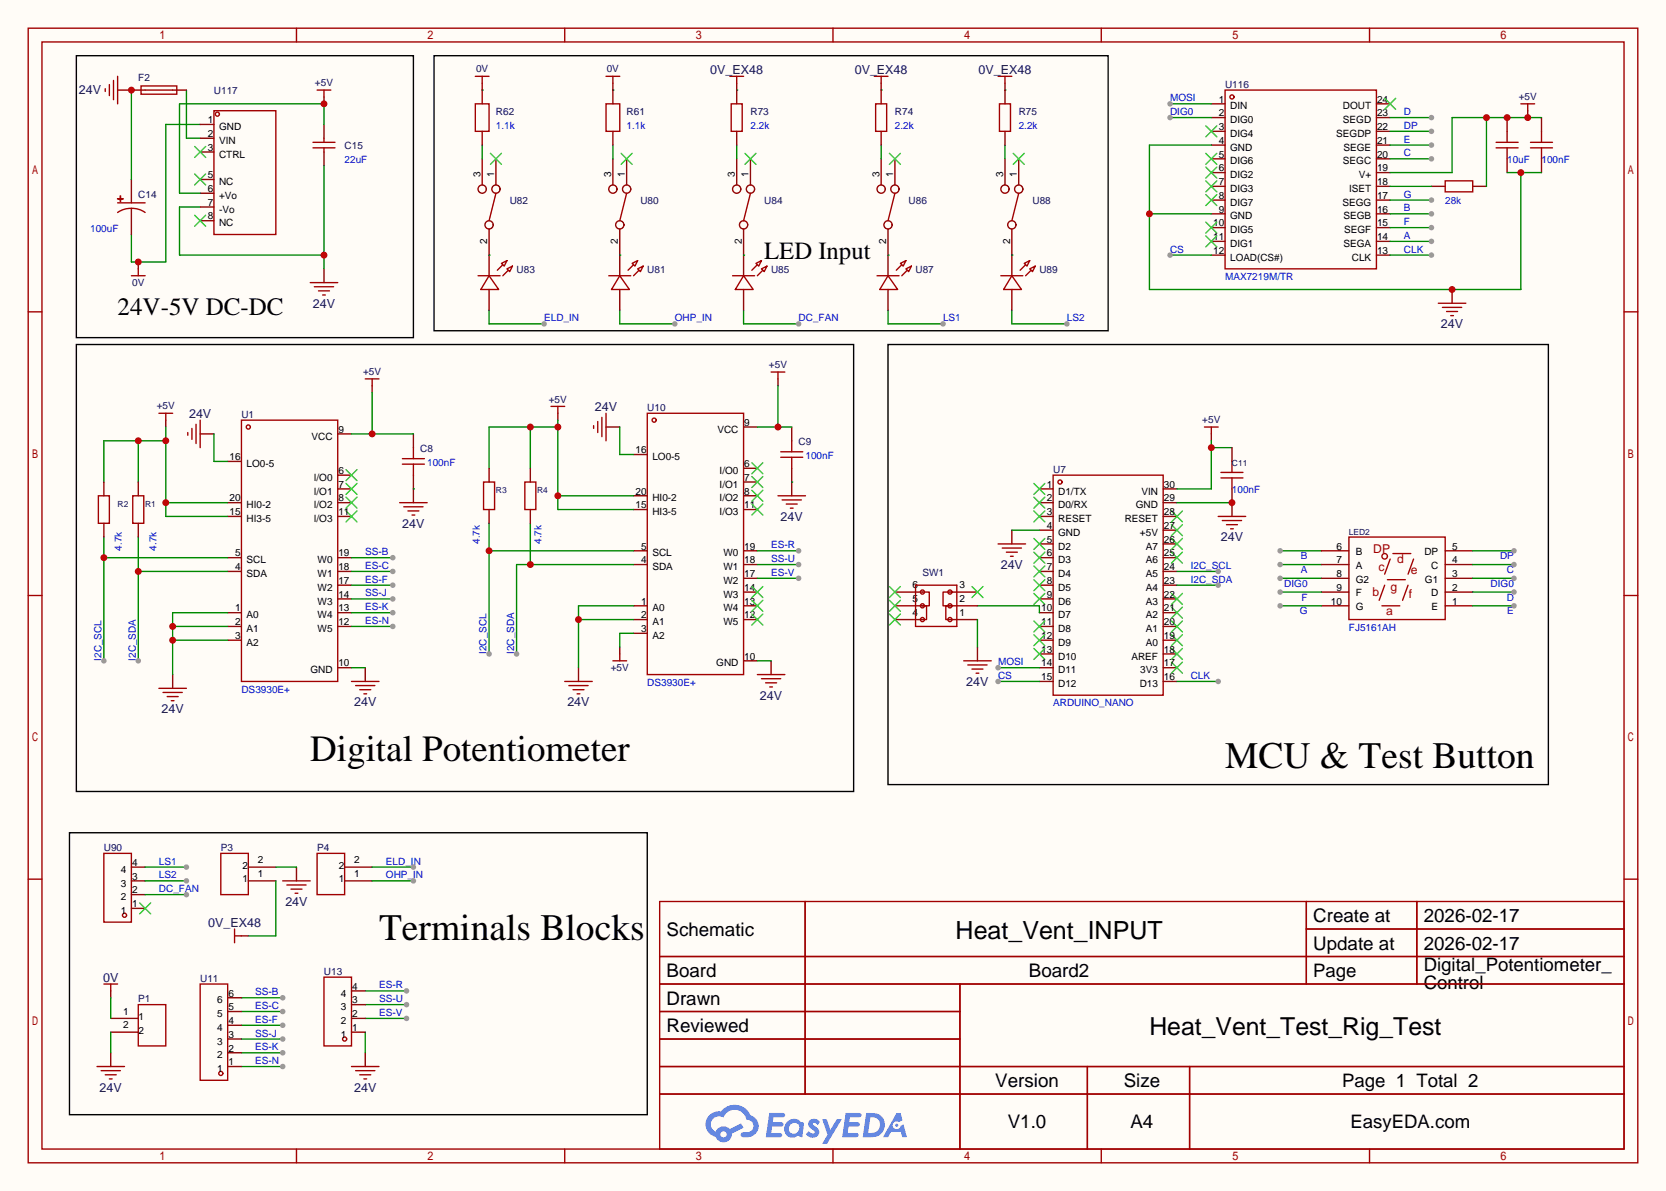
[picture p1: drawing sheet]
<svg xmlns="http://www.w3.org/2000/svg" width="308mm" height="220mm" viewBox="0 0 308 220" stroke-linecap="round" stroke-linejoin="round" font-family="sans-serif">
<path d="M0 0h307.6v220h-307.6z" fill="#fffcf7"/>
<g fill="none" stroke="#a10000" stroke-width=".25">
<path d="M5.2 5.2h297.2v209.6h-297.2zM7.7 7.7h292.1v204.5h-292.1zM54.7 5.2v2.5M104.3 5.2v2.5M153.8 5.2v2.5M203.3 5.2v2.5M252.9 5.2v2.5M5.2 57.6h2.5M299.8 57.6h2.6M5.2 110h2.5M299.8 110h2.6M5.2 162.4h2.5"/>
<path d="M121.8 166.5h178v45.7h-178zM121.8 176.7h178M148.7 166.5v35.6M241.2 166.5v15.2M241.2 171.6h58.6M261.6 166.5v15.2M299.8 162.4h2.6M121.8 181.7h178M121.8 186.8h55.4M121.8 197h178M121.8 191.9h55.4M177.2 181.7v30.5"/>
<path d="M200.8 197v15.2M219.6 197v15.2M54.7 212.2v2.6M104.3 212.2v2.6M121.8 202.1h178M153.8 212.2v2.6M203.3 212.2v2.6M252.9 212.2v2.6"/>
</g>
<g fill="#5487ff">
<path d="M149.5 206.9a1.3 1.3 0 0 1 1.9 .3l-.4 .6a.54 .54 0 0 0-1-.2l.2 .2a1.58 1.58 0 0 1 1 1.5 1.43 1.43 0 0 1-2.4 .2l.5-.6a.64 .64 0 0 0 .5 .5 .64 .64 0 0 0 .6-.3l-.1-.3a1.6 1.6 0 0 1-1.1-1.5z"/>
<path d="M151.8 206.7h.8l.7 2 1.2-2h.9l-2.7 4.5h-.9l1-1.6z"/>
<path d="M142 205.5h1.7a1.31 1.31 0 0 1 1.2 .2 .4 .4 0 0 1-.3 .6h-1.8l-.1 1h1.6a.4 .4 0 0 1 .3 .4 .4 .4 0 0 1-.4 .4h-1.6l-.2 1.2 .8-.1a1.23 1.23 0 0 1 1.2 .2 .39 .39 0 0 1-.4 .6h-2.6z"/>
<path d="M156.1 205.5h1.7a1.32 1.32 0 0 1 1.2 .2 .39 .39 0 0 1-.3 .6h-1.8l-.1 1h1.6a.4 .4 0 0 1 .4 .4 .4 .4 0 0 1-.5 .4h-1.6l-.2 1.1h.8a1.23 1.23 0 0 1 1.2 .2 .39 .39 0 0 1-.4 .6h-2.6z"/>
<path d="M165.5 205.6h.8l.3 1.3-.6 .3a.75 .75 0 0 0-1.1 .3 .75 .75 0 0 0 .5 1.1 .75 .75 0 0 0 .9-.7l.5-.3 .6 2.4h-.8l-.3-.9h-1.8l-.5 .9h-1z"/>
<path d="M159.9 205.6l-.6 4.4h1.4a2.27 2.27 0 0 0 2.7-2.3 2.27 2.27 0 0 0-2.7-2.1zM160.7 206.3a1.5 1.5 0 0 1 1.8 1.6 1.5 1.5 0 0 1-1.9 1.3h-.3z"/>
<path d="M145.4 207.2a1.62 1.62 0 0 0-.4 2.1 1.62 1.62 0 0 0 2 .6l.3-.2 .4 .2 .4 .1 .3-2.4-.1-.3-.5-.1a1.58 1.58 0 0 0-2.4 0zM146 207.7a.99 .99 0 0 1 1.6 .3 .99 .99 0 0 1-.9 1.4 .94 .94 0 0 1-1-.6 .94 .94 0 0 1 .3-1.1z"/>
<path d="M131 206a2.37 2.37 0 0 0 1.1 4 1.54 1.54 0 0 0 1.8 1 1.54 1.54 0 0 0 1.2-1.6l2.2-1.1-.5-.8-2.1 1a1.57 1.57 0 0 0-2.6 .5 1.5 1.5 0 0 1-.7-2.1 1.5 1.5 0 0 1 2.2-.5 2.23 2.23 0 0 1 2.3-1.4 2.23 2.23 0 0 1 2 1.8 1.16 1.16 0 0 1 1.2 1.1 1.16 1.16 0 0 1-1.1 1.2h-.7a.47 .47 0 0 0-.5 .4 .47 .47 0 0 0 .4 .5 2.23 2.23 0 0 0 2.2-.6 2.23 2.23 0 0 0 .5-2.3 2.16 2.16 0 0 0-1.3-1.1 3.2 3.2 0 0 0-5.5-.7l-1.1 .1zM133 209.5a.6 .6 0 0 1 1.2 0 .6 .6 0 0 1-1.2 0z"/>
<circle cx="165.6" cy="207.8" r=".28"/>
</g>
<g fill="none" stroke="#a10000" stroke-width=".25">
<path d="M58.5 16.6h2.6M59.8 16.6v1.3M57.3 52.2h5.1M58 53h3.6M58.8 53.7h2M59.6 54.5h.5M44.6 77.6h17.8v48.3h-17.8zM67.4 70h2.6M68.7 70v1.2M194.4 87.8h20.4v40.6h-20.4zM29.3 127.1h5.1M30.1 127.9h3.6"/>
<path d="M30.9 128.7h2M31.6 129.4h.5M17.9 197h5.1M18.7 197.7h3.5M19.2 181.7h2.5M19.4 198.5h2.1M20.2 199.3h.5M20.4 181.7v1.3M25.5 185.5h5.1v7.7h-5.1z"/>
<circle cx="45.8" cy="78.9" r=".38"/>
<circle cx="195.7" cy="89" r=".38"/>
</g>
<g fill="none" stroke="#870000" stroke-width=".25">
<path d="M59.8 17.9v1.3M59.8 49.7v2.5M68.7 71.2v1.3M42 85.2h2.6M42 92.8h2.6M42 95.4h2.6M62.4 92.8h2.5M62.4 95.4h2.5M62.4 90.3h2.5M62.4 87.8h2.5M62.4 80.1h2.5M191.9 92.8h2.5"/>
<path d="M191.9 95.4h2.5M191.9 90.3h2.5M191.9 97.9h2.5M214.8 92.8h2.5M214.8 95.4h2.5M214.8 90.3h2.5M214.8 97.9h2.5M42 103h2.6M42 105.5h2.6M42 113.2h2.6M42 115.7h2.6M42 118.2h2.6"/>
<path d="M62.4 103h2.5M62.4 105.5h2.5M62.4 113.2h2.5M62.4 115.7h2.5M62.4 110.6h2.5M62.4 108.1h2.5M191.9 103h2.5M191.9 105.5h2.5M191.9 113.2h2.5M191.9 115.7h2.5M191.9 118.2h2.5M191.9 110.6h2.5"/>
<path d="M191.9 108.1h2.5M191.9 100.5h2.5M214.8 103h2.5M214.8 105.5h2.5M214.8 113.2h2.5M214.8 115.7h2.5M214.8 118.2h2.5M214.8 110.6h2.5M214.8 108.1h2.5M214.8 100.5h2.5M31.9 124.6v2.5M62.4 123.3h2.5"/>
<path d="M191.9 123.3h2.5M191.9 120.8h2.5M191.9 125.9h2.5M214.8 123.3h2.5M214.8 120.8h2.5M214.8 125.9h2.5M20.4 188.1h5.1M20.4 190.6h5.1M20.4 183v1.3M20.4 194.4v2.6"/>
</g>
<g fill="none" stroke="#3c3" stroke-width=".25">
<path d="M63.9 94.4l2 2M63.9 91.8l2 2.1M63.9 89.3l2 2M63.9 86.7l2 2.1M65.9 94.4l-2 2M65.9 91.8l-2 2.1M65.9 89.3l-2 2M65.9 86.7l-2 2.1M190.9 89.3l2 2M190.9 91.8l2 2.1M190.9 94.4l2 2M190.9 99.4l2 2.1"/>
<path d="M192.9 89.3l-2 2M192.9 91.8l-2 2.1M192.9 94.4l-2 2M192.9 99.4l-2 2.1M216.3 99.4l2 2.1M216.3 96.9l2 2M216.3 94.4l2 2M218.3 94.4l-2 2M218.3 99.4l-2 2.1M218.3 96.9l-2 2M190.9 102l2 2M190.9 104.5l2 2.1"/>
<path d="M190.9 107.1l2 2M190.9 109.6l2 2M190.9 114.7l2 2M190.9 117.2l2 2.1M190.9 119.8l2 2M192.9 102l-2 2M192.9 104.5l-2 2.1M192.9 107.1l-2 2M192.9 109.6l-2 2M192.9 114.7l-2 2M192.9 117.2l-2 2.1M192.9 119.8l-2 2"/>
<path d="M216.3 119.8l2 2M216.3 117.2l2 2.1M216.3 114.7l2 2M216.3 112.1l2 2.1M216.3 109.6l2 2M216.3 102l2 2M218.3 119.8l-2 2M218.3 117.2l-2 2.1M218.3 114.7l-2 2M218.3 112.1l-2 2.1M218.3 109.6l-2 2M218.3 102l-2 2"/>
<path d="M216.3 122.3l2 2M218.3 122.3l-2 2"/>
</g>
<path d="M14.1 10.3h62.2v52.1h-62.2z" fill="none" stroke="#000" stroke-width=".25"/>
<path d="M31.9 118.2h10.1M31.9 115.7h10.1M42 113.2h-10.1v11.4M20.4 184.3v3.8M20.4 190.6v3.8" fill="none" stroke="#008700" stroke-width=".25"/>
<g fill="#c00">
<circle cx="31.9" cy="118.2" r=".63"/>
<circle cx="31.9" cy="115.7" r=".63"/>
</g>
<path d="M217.3 108.1h7.6" fill="none" stroke="#008700" stroke-width=".25"/>
<circle cx="224.9" cy="108.1" r=".51" fill="#999"/>
<path d="M217.3 105.5h7.6" fill="none" stroke="#008700" stroke-width=".25"/>
<circle cx="224.9" cy="105.5" r=".51" fill="#999"/>
<path d="M19.2 99.2v22.8M19.2 103h22.8" fill="none" stroke="#008700" stroke-width=".25"/>
<circle cx="19.2" cy="103" r=".63" fill="#c00"/>
<circle cx="19.2" cy="122" r=".51" fill="#999"/>
<path d="M30.6 77.6v1.3M37 80.1h2.5" fill="none" stroke="#870000" stroke-width=".25"/>
<path d="M29.3 76.3h2.6M30.6 76.3v1.3M34.7 79.9v.5M35.4 79.1v2.1M36.2 78.4v3.5M37 77.6v5.1" fill="none" stroke="#a10000" stroke-width=".25"/>
<path d="M30.6 78.9v16.5h11.4M25.5 81.4v7.6M30.6 92.8h11.4M30.6 81.4h-11.4v7.6M39.5 80.1v5.1h2.5" fill="none" stroke="#008700" stroke-width=".25"/>
<g fill="#c00">
<circle cx="30.6" cy="92.8" r=".63"/>
<circle cx="30.6" cy="81.4" r=".63"/>
<circle cx="25.5" cy="81.4" r=".63"/>
</g>
<path d="M76.3 80.1v2.6M76.3 87.8v2.5M67.4 123.3v2.6" fill="none" stroke="#870000" stroke-width=".25"/>
<path d="M74.3 85.7h4.1M74.3 84.7h4.1M76.3 82.7v2M76.3 85.7v2.1M64.9 125.9h5.1M65.7 126.6h3.5M66.4 127.4h2.1M67.2 128.1h.5" fill="none" stroke="#a10000" stroke-width=".25"/>
<path d="M68.7 72.5v7.6M64.9 80.1h11.4M64.9 123.3h2.5" fill="none" stroke="#008700" stroke-width=".25"/>
<circle cx="68.7" cy="80.1" r=".63" fill="#c00"/>
<path d="M76.3 90.3v2.5" fill="none" stroke="#870000" stroke-width=".25"/>
<path d="M73.8 92.8h5.1M74.5 93.6h3.6M75.3 94.4h2M76.1 95.1h.5" fill="none" stroke="#a10000" stroke-width=".25"/>
<path d="M76.3 90.3h.1M64.9 103h7.6" fill="none" stroke="#008700" stroke-width=".25"/>
<circle cx="72.5" cy="103" r=".51" fill="#999"/>
<path d="M64.9 105.5h7.6" fill="none" stroke="#008700" stroke-width=".25"/>
<circle cx="72.5" cy="105.5" r=".51" fill="#999"/>
<path d="M64.9 108.1h7.6" fill="none" stroke="#008700" stroke-width=".25"/>
<circle cx="72.5" cy="108.1" r=".51" fill="#999"/>
<path d="M64.9 110.6h7.6" fill="none" stroke="#008700" stroke-width=".25"/>
<circle cx="72.5" cy="110.6" r=".51" fill="#999"/>
<path d="M64.9 113.2h7.6" fill="none" stroke="#008700" stroke-width=".25"/>
<circle cx="72.5" cy="113.2" r=".51" fill="#999"/>
<path d="M64.9 115.7h7.6" fill="none" stroke="#008700" stroke-width=".25"/>
<circle cx="72.5" cy="115.7" r=".51" fill="#999"/>
<g fill="none" stroke="#a10000" stroke-width=".25">
<path d="M119.5 76.3h17.8v48.3h-17.8zM142.4 68.7h2.5M143.6 68.7v1.3M104.3 125.9h5M105 126.6h3.6M105.8 127.4h2M106.6 128.1h.5"/>
<circle cx="120.8" cy="77.6" r=".38"/>
</g>
<g fill="none" stroke="#870000" stroke-width=".25">
<path d="M137.3 78.9h2.5M143.6 70v1.2M117 83.9h2.5M117 91.6h2.5M117 94.1h2.5M137.3 91.6h2.5M137.3 94.1h2.5M137.3 89h2.5M137.3 86.5h2.5M117 101.7h2.5M117 104.3h2.5M117 111.9h2.5"/>
<path d="M117 114.4h2.5M117 117h2.5M137.3 101.7h2.5M137.3 104.3h2.5M137.3 111.9h2.5M137.3 114.4h2.5M137.3 109.3h2.5M137.3 106.8h2.5M106.8 123.3v2.6M137.3 122h2.5"/>
</g>
<g fill="none" stroke="#3c3" stroke-width=".25">
<path d="M138.8 93.1l2 2M138.8 90.6l2 2M138.8 88l2 2M138.8 85.5l2 2M140.8 93.1l-2 2M140.8 90.6l-2 2M140.8 88l-2 2M140.8 85.5l-2 2M138.8 113.4l2 2M138.8 110.9l2 2M138.8 108.3l2 2.1M140.8 113.4l-2 2"/>
<path d="M140.8 110.9l-2 2M140.8 108.3l-2 2.1"/>
</g>
<path d="M106.8 114.4h10.2M117 111.9h-10.2v11.4" fill="none" stroke="#008700" stroke-width=".25"/>
<circle cx="106.8" cy="114.4" r=".63" fill="#c00"/>
<path d="M97.9 96.6v7.7M117 104.3h-21.6v16.5" fill="none" stroke="#008700" stroke-width=".25"/>
<circle cx="97.9" cy="104.3" r=".63" fill="#c00"/>
<circle cx="95.4" cy="120.8" r=".51" fill="#999"/>
<path d="M90.3 96.6v24.2M90.3 101.7h26.7" fill="none" stroke="#008700" stroke-width=".25"/>
<circle cx="90.3" cy="101.7" r=".63" fill="#c00"/>
<circle cx="90.3" cy="120.8" r=".51" fill="#999"/>
<path d="M103 76.3v1.3M111.9 78.9h2.5" fill="none" stroke="#870000" stroke-width=".25"/>
<path d="M101.7 75.1h2.6M103 75.1v1.2M109.6 78.6v.5M110.4 77.9v2M111.1 77.1v3.5M111.9 76.3v5.1" fill="none" stroke="#a10000" stroke-width=".25"/>
<path d="M97.9 78.9v7.6M103 77.6v16.5h14M103 78.9h-12.7v7.6M114.4 78.9v5h2.6M103 91.6h14" fill="none" stroke="#008700" stroke-width=".25"/>
<g fill="#c00">
<circle cx="103" cy="91.6" r=".63"/>
<circle cx="103" cy="78.9" r=".63"/>
<circle cx="97.9" cy="78.9" r=".63"/>
</g>
<path d="M146.2 78.9v2.5M146.2 86.5v2.5M142.4 122v2.6" fill="none" stroke="#870000" stroke-width=".25"/>
<path d="M144.1 84.5h4.1M144.1 83.4h4.1M146.2 81.4v2M146.2 84.5v2M139.8 124.6h5.1M140.6 125.3h3.5M141.4 126.1h2M142.1 126.9h.5" fill="none" stroke="#a10000" stroke-width=".25"/>
<path d="M139.8 78.9h6.4M143.6 71.2v7.7M139.8 122h2.6" fill="none" stroke="#008700" stroke-width=".25"/>
<circle cx="143.6" cy="78.9" r=".63" fill="#c00"/>
<path d="M146.2 89v2.6" fill="none" stroke="#870000" stroke-width=".25"/>
<path d="M143.6 91.6h5.1M144.4 92.3h3.6M145.2 93.1h2M145.9 93.9h.5" fill="none" stroke="#a10000" stroke-width=".25"/>
<path d="M146.2 89h.1M139.8 106.8h7.6" fill="none" stroke="#008700" stroke-width=".25"/>
<circle cx="147.4" cy="106.8" r=".51" fill="#999"/>
<path d="M114.4 119.5v1.3" fill="none" stroke="#870000" stroke-width=".25"/>
<path d="M113.2 122h2.5M114.4 120.8v1.2" fill="none" stroke="#a10000" stroke-width=".25"/>
<path d="M117 117h-2.6v2.5M139.8 104.3h7.6" fill="none" stroke="#008700" stroke-width=".25"/>
<circle cx="147.4" cy="104.3" r=".51" fill="#999"/>
<path d="M139.8 101.7h7.6" fill="none" stroke="#008700" stroke-width=".25"/>
<circle cx="147.4" cy="101.7" r=".51" fill="#999"/>
<path d="M14.1 63.6h143.5v82.6h-143.5z" fill="none" stroke="#000" stroke-width=".25"/>
<path d="M44.6 184.3h7.6" fill="none" stroke="#008700" stroke-width=".25"/>
<circle cx="52.2" cy="184.3" r=".51" fill="#999"/>
<path d="M44.6 186.8h7.6" fill="none" stroke="#008700" stroke-width=".25"/>
<circle cx="52.2" cy="186.8" r=".51" fill="#999"/>
<path d="M44.6 189.4h7.6" fill="none" stroke="#008700" stroke-width=".25"/>
<circle cx="52.2" cy="189.4" r=".51" fill="#999"/>
<path d="M44.6 191.9h7.6" fill="none" stroke="#008700" stroke-width=".25"/>
<circle cx="52.2" cy="191.9" r=".51" fill="#999"/>
<path d="M44.6 194.4h7.6" fill="none" stroke="#008700" stroke-width=".25"/>
<circle cx="52.2" cy="194.4" r=".51" fill="#999"/>
<path d="M44.6 197h7.6" fill="none" stroke="#008700" stroke-width=".25"/>
<circle cx="52.2" cy="197" r=".51" fill="#999"/>
<path d="M67.4 183h7.7" fill="none" stroke="#008700" stroke-width=".25"/>
<circle cx="75.1" cy="183" r=".51" fill="#999"/>
<path d="M67.4 185.5h7.7" fill="none" stroke="#008700" stroke-width=".25"/>
<circle cx="75.1" cy="185.5" r=".51" fill="#999"/>
<path d="M67.4 188.1h7.7" fill="none" stroke="#008700" stroke-width=".25"/>
<circle cx="75.1" cy="188.1" r=".51" fill="#999"/>
<g fill="none" stroke="#870000" stroke-width=".25">
<path d="M113.2 29.3v4.9M115.7 29.3v4.9M114.4 42.3v4.8M45.8 162.7h5.1M45.8 160.1h5.1M67.4 194.4v2.6"/>
<circle cx="113.2" cy="34.9" r=".76"/>
<circle cx="115.7" cy="34.9" r=".76"/>
<circle cx="114.4" cy="41.5" r=".76"/>
</g>
<path d="M115.7 35.7l-1.3 5.1M40.8 157.6h5v7.6h-5zM64.9 197h5.1M65.7 197.7h3.5M66.4 198.5h2.1M67.2 199.3h.5" fill="none" stroke="#a10000" stroke-width=".25"/>
<path d="M114.4 57.3v2.5h10.2M50.9 162.7v10.1h-5.1M67.4 190.6v3.8" fill="none" stroke="#008700" stroke-width=".25"/>
<path d="M12.8 153.8h106.7v52.1h-106.7z" fill="none" stroke="#000" stroke-width=".25"/>
<path d="M114.7 28.3l2 2.1M116.7 28.3l-2 2.1" fill="none" stroke="#3c3" stroke-width=".25"/>
<circle cx="124.6" cy="59.8" r=".51" fill="#999"/>
<path d="M113.2 26.8v2.5M90.3 57.3v2.5h10.2" fill="none" stroke="#008700" stroke-width=".25"/>
<g fill="none" stroke="#870000" stroke-width=".25">
<path d="M89 29.3v4.9M91.6 29.3v4.9M90.3 42.3v4.8"/>
<circle cx="89" cy="34.9" r=".76"/>
<circle cx="91.6" cy="34.9" r=".76"/>
<circle cx="90.3" cy="41.5" r=".76"/>
</g>
<path d="M90.6 28.3l2 2.1M92.6 28.3l-2 2.1" fill="none" stroke="#3c3" stroke-width=".25"/>
<path d="M91.6 35.7l-1.3 5.1" fill="none" stroke="#a10000" stroke-width=".25"/>
<circle cx="100.5" cy="59.8" r=".51" fill="#999"/>
<path d="M89 26.8v2.5M137.3 57.3v2.5h10.1" fill="none" stroke="#008700" stroke-width=".25"/>
<g fill="none" stroke="#870000" stroke-width=".25">
<path d="M136 29.3v4.9M138.6 29.3v4.9M137.3 42.3v4.8"/>
<circle cx="136" cy="34.9" r=".76"/>
<circle cx="138.6" cy="34.9" r=".76"/>
<circle cx="137.3" cy="41.5" r=".76"/>
</g>
<path d="M137.5 28.3l2.1 2.1M139.6 28.3l-2.1 2.1" fill="none" stroke="#3c3" stroke-width=".25"/>
<path d="M138.6 35.7l-1.3 5.1" fill="none" stroke="#a10000" stroke-width=".25"/>
<circle cx="147.4" cy="59.8" r=".51" fill="#999"/>
<path d="M136 26.8v2.5M164 57.3v2.5h10.1" fill="none" stroke="#008700" stroke-width=".25"/>
<g fill="none" stroke="#870000" stroke-width=".25">
<path d="M162.7 29.3v4.9M165.2 29.3v4.9M164 42.3v4.8"/>
<circle cx="162.7" cy="34.9" r=".76"/>
<circle cx="165.2" cy="34.9" r=".76"/>
<circle cx="164" cy="41.5" r=".76"/>
</g>
<path d="M164.2 28.3l2 2.1M166.2 28.3l-2 2.1" fill="none" stroke="#3c3" stroke-width=".25"/>
<path d="M165.2 35.7l-1.2 5.1" fill="none" stroke="#a10000" stroke-width=".25"/>
<circle cx="174.1" cy="59.8" r=".51" fill="#999"/>
<path d="M162.7 26.8v2.5M186.8 57.3v2.5h10.2" fill="none" stroke="#008700" stroke-width=".25"/>
<g fill="none" stroke="#870000" stroke-width=".25">
<path d="M185.5 29.3v4.9M188.1 29.3v4.9M186.8 42.3v4.8"/>
<circle cx="185.5" cy="34.9" r=".76"/>
<circle cx="188.1" cy="34.9" r=".76"/>
<circle cx="186.8" cy="41.5" r=".76"/>
</g>
<path d="M187.1 28.3l2 2.1M189.1 28.3l-2 2.1" fill="none" stroke="#3c3" stroke-width=".25"/>
<path d="M188.1 35.7l-1.3 5.1" fill="none" stroke="#a10000" stroke-width=".25"/>
<circle cx="197" cy="59.8" r=".51" fill="#999"/>
<path d="M185.5 26.8v2.5M223.6 81.4v8.9h-6.3M223.6 82.7h3.9" fill="none" stroke="#008700" stroke-width=".25"/>
<path d="M80.1 10.3h124.5v50.8h-124.5z" fill="none" stroke="#000" stroke-width=".25"/>
<path d="M223.6 80.1v1.3" fill="none" stroke="#870000" stroke-width=".25"/>
<path d="M222.4 78.9h2.5M223.6 78.9v1.2" fill="none" stroke="#a10000" stroke-width=".25"/>
<circle cx="223.6" cy="82.7" r=".63" fill="#c00"/>
<path d="M136 15.4v1.2M162.7 15.4v1.2M185.5 15.4v1.2M186.8 97.9v2.6M227.5 90.3v5.1M180.5 119.5v2.5" fill="none" stroke="#870000" stroke-width=".25"/>
<g fill="none" stroke="#a10000" stroke-width=".25">
<path d="M134.7 14.1h2.6M136 14.1v1.3M161.4 14.1h2.6M162.7 14.1v1.3M184.3 14.1h2.5M185.5 14.1v1.3M224.9 95.4h5.1M225.4 88.3h4.1M225.7 96.1h3.5M226.4 96.9h2.1M227.2 97.7h.5M184.3 100.5h5.1"/>
<path d="M185 101.2h3.6M185.8 102h2M186.6 102.7h.5M177.9 122h5.1M178.7 122.8h3.5M179.5 123.6h2M180.2 124.3h.5"/>
</g>
<path d="M136 16.6h.1M162.7 16.6h.1M185.5 16.6h.1M186.8 97.9h5.1M217.3 92.8h10.2M180.5 111.9h11.4v1.3" fill="none" stroke="#008700" stroke-width=".25"/>
<path d="M164 63.6h121.9v81.3h-121.9z" fill="none" stroke="#000" stroke-width=".25"/>
<circle cx="227.5" cy="92.8" r=".63" fill="#c00"/>
<g fill="none" stroke="#a10000" stroke-width=".25">
<path d="M225.4 87.2h4.1M227.5 85.2v2M227.5 88.3v2M19.2 157.6h5.1v12.7h-5.1z"/>
<circle cx="23" cy="169" r=".38"/>
</g>
<path d="M227.5 82.7v2.5M24.3 167.8h2.5M24.3 165.2h2.5M24.3 162.7h2.5M24.3 160.1h2.5" fill="none" stroke="#870000" stroke-width=".25"/>
<path d="M34.4 16.6v8.9h2.6M26.8 160.1h7.6" fill="none" stroke="#008700" stroke-width=".25"/>
<path d="M25.8 166.8l2 2M27.8 166.8l-2 2" fill="none" stroke="#3c3" stroke-width=".25"/>
<circle cx="34.4" cy="160.1" r=".51" fill="#999"/>
<path d="M26.8 162.7h7.6" fill="none" stroke="#008700" stroke-width=".25"/>
<circle cx="34.4" cy="162.7" r=".51" fill="#999"/>
<path d="M26.8 165.2h7.6" fill="none" stroke="#008700" stroke-width=".25"/>
<circle cx="34.4" cy="165.2" r=".51" fill="#999"/>
<path d="M58.5 157.6h5.1v7.6h-5.1z" fill="none" stroke="#a10000" stroke-width=".25"/>
<path d="M63.6 162.7h5.1M63.6 160.1h5.1" fill="none" stroke="#870000" stroke-width=".25"/>
<path d="M68.7 160.1h7.6" fill="none" stroke="#008700" stroke-width=".25"/>
<circle cx="76.3" cy="160.1" r=".51" fill="#999"/>
<path d="M68.7 162.7h7.6" fill="none" stroke="#008700" stroke-width=".25"/>
<circle cx="76.3" cy="162.7" r=".51" fill="#999"/>
<path d="M26 15.9h6.6v1.5h-6.6zM26.8 16.6h5.1" fill="none" stroke="#a10000" stroke-width=".25"/>
<path d="M24.3 16.6h2.5M31.9 16.6h2.5" fill="none" stroke="#870000" stroke-width=".25"/>
<path d="M25.5 99.2v22.8M25.5 105.5h16.5" fill="none" stroke="#008700" stroke-width=".25"/>
<circle cx="25.5" cy="105.5" r=".63" fill="#c00"/>
<circle cx="25.5" cy="122" r=".51" fill="#999"/>
<g fill="none" stroke="#a10000" stroke-width=".25">
<path d="M87.8 19.2h2.5v5.1h-2.5zM111.9 19.2h2.5v5.1h-2.5zM135 19.2h2v5.1h-2zM161.7 19.2h2v5.1h-2zM184.5 19.2h2.1v5.1h-2.1zM226.2 16.6h27.9v33.1h-27.9zM88.3 50.9h4M90.3 50.9l1.8 2.6h-3.3zM92.6 48.6l1-.5-.5 1zM92.8 48.9l-1 1M93.6 49.7l1-.6-.5 1.1zM93.9 49.9l-1.1 1"/>
<path d="M112.4 50.9h4.1M114.4 50.9l1.8 2.6h-3.3zM116.7 48.6l1-.5-.5 1zM117 48.9l-1 1M117.7 49.7l1-.6-.5 1.1zM118 49.9l-1 1M135.3 50.9h4M137.3 50.9l1.8 2.6h-3.3zM139.6 48.6l1-.5-.5 1zM139.8 48.9l-1 1M140.6 49.7l1-.6-.5 1.1zM140.8 49.9l-1 1"/>
<path d="M161.9 50.9h4.1M164 50.9l1.7 2.6h-3.3zM166.2 48.6l1.1-.5-.5 1zM166.5 48.9l-1 1M167.3 49.7l1-.6-.5 1.1zM167.5 49.9l-1 1M184.8 50.9h4M186.8 50.9l1.8 2.6h-3.3zM189.1 48.6l1-.5-.5 1zM189.4 48.9l-1.1 1M190.1 49.7l1-.6-.5 1.1zM190.4 49.9l-1 1"/>
<path d="M18.2 91.6h2v5h-2zM24.5 91.6h2v5h-2zM89.3 89h2v5.1h-2zM96.9 89h2v5.1h-2zM169 108.1h7.7v7.6h-7.7zM170.3 109.3h1.3v2.6h-1.3h.8v2.5h-.8M175.4 109.3h-1.3v2.6h1.3h-.8v2.5h.8M37 181.7h5v17.8h-5zM59.8 180.5h5.1v12.7h-5.1z"/>
<circle cx="227.5" cy="17.9" r=".38"/>
<circle cx="170.3" cy="109.3" r=".38"/>
<circle cx="170.3" cy="114.4" r=".38"/>
<circle cx="170.3" cy="111.9" r=".38"/>
<circle cx="175.4" cy="114.4" r=".38"/>
<circle cx="175.4" cy="109.3" r=".38"/>
<circle cx="175.4" cy="111.9" r=".38"/>
<circle cx="40.8" cy="198.2" r=".38"/>
<circle cx="63.6" cy="191.9" r=".38"/>
</g>
<g fill="none" stroke="#870000" stroke-width=".25">
<path d="M89 16.6v2.6M113.2 16.6v2.6M136 16.6v2.6M162.7 16.6v2.6M185.5 16.6v2.6M223.6 19.2h2.6M254.1 19.2h2.6M89 24.3v2.5M113.2 24.3v2.5M136 24.3v2.5M162.7 24.3v2.5M185.5 24.3v2.5"/>
<path d="M223.6 21.7h2.6M223.6 24.3h2.6M223.6 26.8h2.6M223.6 29.3h2.6M223.6 31.9h2.6M223.6 34.4h2.6M223.6 37h2.6M223.6 39.5h2.6M254.1 21.7h2.6M254.1 24.3h2.6M254.1 26.8h2.6M254.1 29.3h2.6"/>
<path d="M254.1 31.9h2.6M254.1 34.4h2.6M254.1 37h2.6M254.1 39.5h2.6M90.3 47.1v3.8M90.3 53.5v3.8M114.4 47.1v3.8M114.4 53.5v3.8M137.3 47.1v3.8M137.3 53.5v3.8M164 47.1v3.8M164 53.5v3.8"/>
<path d="M186.8 47.1v3.8M186.8 53.5v3.8M223.6 42h2.6M223.6 44.6h2.6M223.6 47.1h2.6M254.1 42h2.6M254.1 44.6h2.6M254.1 47.1h2.6M19.2 89v2.6M19.2 96.6v2.6M25.5 89v2.6M25.5 96.6v2.6"/>
<path d="M90.3 86.5v2.5M90.3 94.1v2.5M97.9 86.5v2.5M97.9 94.1v2.5M165.2 114.4h5.1M165.2 111.9h5.1M165.2 109.3h5.1M175.4 114.4h5.1M175.4 111.9h5.1M175.4 109.3h5.1M42 197h2.6M42 194.4h2.6"/>
<path d="M42 191.9h2.6M42 189.4h2.6M42 186.8h2.6M42 184.3h2.6M64.9 190.6h2.5M64.9 188.1h2.5M64.9 185.5h2.5M64.9 183h2.5"/>
</g>
<g fill="none" stroke="#3c3" stroke-width=".25">
<path d="M255.7 18.2l2 2M257.7 18.2l-2 2M222.6 23.2l2.1 2.1M222.6 28.3l2.1 2.1M222.6 30.9l2.1 2M222.6 33.4l2.1 2M222.6 35.9l2.1 2.1M224.7 23.2l-2.1 2.1M224.7 28.3l-2.1 2.1M224.7 30.9l-2.1 2M224.7 33.4l-2.1 2M224.7 35.9l-2.1 2.1"/>
<path d="M222.6 41l2.1 2.1M222.6 43.6l2.1 2M224.7 41l-2.1 2.1M224.7 43.6l-2.1 2M164.2 113.4l2 2M164.2 110.9l2 2M164.2 108.3l2 2.1M166.2 113.4l-2 2M166.2 110.9l-2 2M166.2 108.3l-2 2.1M179.5 108.3l2 2.1M181.5 108.3l-2 2.1"/>
</g>
<path d="M216 19.2h7.6M180.5 114.4v5.1" fill="none" stroke="#008700" stroke-width=".25"/>
<circle cx="216" cy="19.2" r=".51" fill="#999"/>
<path d="M256.7 47.1h7.6" fill="none" stroke="#008700" stroke-width=".25"/>
<circle cx="264.3" cy="47.1" r=".51" fill="#999"/>
<path d="M216 21.7h7.6" fill="none" stroke="#008700" stroke-width=".25"/>
<circle cx="216" cy="21.7" r=".51" fill="#999"/>
<path d="M256.7 44.6h7.6" fill="none" stroke="#008700" stroke-width=".25"/>
<circle cx="264.3" cy="44.6" r=".51" fill="#999"/>
<path d="M256.7 42h7.6" fill="none" stroke="#008700" stroke-width=".25"/>
<circle cx="264.3" cy="42" r=".51" fill="#999"/>
<path d="M256.7 39.5h7.6" fill="none" stroke="#008700" stroke-width=".25"/>
<circle cx="264.3" cy="39.5" r=".51" fill="#999"/>
<path d="M256.7 29.3h7.6" fill="none" stroke="#008700" stroke-width=".25"/>
<circle cx="264.3" cy="29.3" r=".51" fill="#999"/>
<path d="M256.7 26.8h7.6" fill="none" stroke="#008700" stroke-width=".25"/>
<circle cx="264.3" cy="26.8" r=".51" fill="#999"/>
<path d="M256.7 24.3h7.6" fill="none" stroke="#008700" stroke-width=".25"/>
<circle cx="264.3" cy="24.3" r=".51" fill="#999"/>
<path d="M256.7 21.7h7.6" fill="none" stroke="#008700" stroke-width=".25"/>
<circle cx="264.3" cy="21.7" r=".51" fill="#999"/>
<path d="M216 47.1h7.6" fill="none" stroke="#008700" stroke-width=".25"/>
<circle cx="216" cy="47.1" r=".51" fill="#999"/>
<path d="M264.3 34.4h2.5M271.9 34.4h2.5M278.3 21.7v2.6M278.3 29.3v2.6M282.1 20.4v1.3M284.6 21.7v2.6M284.6 29.3v2.6M268.1 53.5v2.5" fill="none" stroke="#870000" stroke-width=".25"/>
<g fill="none" stroke="#a10000" stroke-width=".25">
<path d="M280.8 19.2h2.5M282.1 19.2v1.2M266.8 33.4h5.1v2h-5.1zM276.2 27.3h4.1M276.2 26.3h4.1M278.3 24.3v2M278.3 27.3v2M282.6 27.3h4M282.6 26.3h4M284.6 24.3v2M284.6 27.3v2M265.6 56h5"/>
<path d="M266.3 56.8h3.6M267.1 57.5h2M267.8 58.3h.6"/>
</g>
<path d="M274.4 21.7v12.7M284.6 21.7h-16.5v10.2h-11.4" fill="none" stroke="#008700" stroke-width=".25"/>
<g fill="#c00">
<circle cx="282.1" cy="21.7" r=".63"/>
<circle cx="278.3" cy="21.7" r=".63"/>
<circle cx="274.4" cy="21.7" r=".63"/>
</g>
<path d="M236.3 106.8h7.7" fill="none" stroke="#008700" stroke-width=".25"/>
<circle cx="236.3" cy="106.8" r=".51" fill="#999"/>
<path d="M236.3 104.3h7.7" fill="none" stroke="#008700" stroke-width=".25"/>
<circle cx="236.3" cy="104.3" r=".51" fill="#999"/>
<path d="M236.3 101.7h7.7" fill="none" stroke="#008700" stroke-width=".25"/>
<circle cx="236.3" cy="101.7" r=".51" fill="#999"/>
<g fill="none" stroke="#a10000" stroke-width=".25">
<path d="M249 99.2h17.8v15.2h-17.8zM255.1 111.9h3.3M255.7 108.1l-1.1 2.8M256.2 107.1h3.3M256.7 103.3l-1 2.7M257.2 102.2h3.3M260 108.1l-1 2.8M261 103.3l-1 2.7"/>
<circle cx="255.7" cy="102.7" r=".51"/>
</g>
<path d="M244 111.9h5M244 109.3h5M244 106.8h5M244 104.3h5M244 101.7h5M266.8 111.9h5.1M266.8 109.3h5.1M266.8 106.8h5.1M266.8 104.3h5.1M266.8 101.7h5.1" fill="none" stroke="#870000" stroke-width=".25"/>
<path d="M271.9 111.9h7.6" fill="none" stroke="#008700" stroke-width=".25"/>
<circle cx="279.5" cy="111.9" r=".51" fill="#999"/>
<path d="M271.9 109.3h7.6" fill="none" stroke="#008700" stroke-width=".25"/>
<circle cx="279.5" cy="109.3" r=".51" fill="#999"/>
<path d="M271.9 106.8h7.6" fill="none" stroke="#008700" stroke-width=".25"/>
<circle cx="279.5" cy="106.8" r=".51" fill="#999"/>
<path d="M271.9 104.3h7.6" fill="none" stroke="#008700" stroke-width=".25"/>
<circle cx="279.5" cy="104.3" r=".51" fill="#999"/>
<path d="M271.9 101.7h7.6" fill="none" stroke="#008700" stroke-width=".25"/>
<circle cx="279.5" cy="101.7" r=".51" fill="#999"/>
<path d="M236.3 111.9h7.7" fill="none" stroke="#008700" stroke-width=".25"/>
<circle cx="236.3" cy="111.9" r=".51" fill="#999"/>
<path d="M236.3 109.3h7.7" fill="none" stroke="#008700" stroke-width=".25"/>
<circle cx="236.3" cy="109.3" r=".51" fill="#999"/>
<path d="M184.3 123.3h7.6" fill="none" stroke="#008700" stroke-width=".25"/>
<circle cx="184.3" cy="123.3" r=".51" fill="#999"/>
<path d="M217.3 125.9h7.6" fill="none" stroke="#008700" stroke-width=".25"/>
<circle cx="224.9" cy="125.9" r=".51" fill="#999"/>
<path d="M184.3 125.9h7.6" fill="none" stroke="#008700" stroke-width=".25"/>
<circle cx="184.3" cy="125.9" r=".51" fill="#999"/>
<path d="M89 16.6h.1M113.2 16.6h.1M37 23h-6.4v25.4h-6.3v-5.1M90.3 47.1h.1M114.4 47.1h.1M137.3 47.1h.1M164 47.1h.1M186.8 47.1h.1" fill="none" stroke="#008700" stroke-width=".25"/>
<path d="M21.7 16.6h2.6M89 15.4v1.2M113.2 15.4v1.2M25.5 48.4v1.3" fill="none" stroke="#870000" stroke-width=".25"/>
<path d="M19.4 16.4v.5M20.2 15.6v2.1M21 14.9v3.5M21.7 14.1v5.1M87.8 14.1h2.5M89 14.1v1.3M111.9 14.1h2.5M113.2 14.1v1.3" fill="none" stroke="#a10000" stroke-width=".25"/>
<circle cx="25.5" cy="48.4" r=".63" fill="#c00"/>
<g fill="none" stroke="#a10000" stroke-width=".25">
<path d="M21.7 36.7h1zM21.7 39.2a4.6 4.6 0 0 1 5.1 0M21.7 37.5h5.1M22.2 36.2v1zM57.8 27.3h4M57.8 26.3h4M59.8 25.5v.8M59.8 27.3v.8M24.3 50.9h2.5M25.5 49.7v1.2M43.3 171.6v2.5M43.3 172.8h1.3"/>
<path d="M52.2 162.7h5.1M53 163.4h3.5M53.7 164.2h2.1M54.5 165h.5"/>
</g>
<path d="M24.3 33.1v4.4M24.3 38.5v4.8M59.8 23v2.5M59.8 28.1v2.5M44.6 172.8h1.2M54.7 160.1v2.6" fill="none" stroke="#870000" stroke-width=".25"/>
<path d="M37 38.2h-3.9v8.9h26.7M59.8 30.6v19.1M50.9 160.1h3.8" fill="none" stroke="#008700" stroke-width=".25"/>
<circle cx="59.8" cy="47.1" r=".63" fill="#c00"/>
<path d="M37 38.2h2.5M37 35.7h2.5M37 33.1h2.5M37 28.1h2.5M37 25.5h2.5M37 23h2.5M37 40.8h2.5" fill="none" stroke="#870000" stroke-width=".25"/>
<path d="M35.9 39.8l2.1 2M35.9 32.1l2.1 2.1M35.9 27.1l2.1 2M38 39.8l-2.1 2M38 32.1l-2.1 2.1M38 27.1l-2.1 2" fill="none" stroke="#3c3" stroke-width=".25"/>
<g fill="none" stroke="#a10000" stroke-width=".25">
<path d="M39.5 20.4h11.4v22.9h-11.4z"/>
<circle cx="40.1" cy="21.1" r=".38"/>
</g>
<path d="M59.8 23v-3.8h-26.7v16.5h3.9" fill="none" stroke="#008700" stroke-width=".25"/>
<circle cx="59.8" cy="19.2" r=".63" fill="#c00"/>
<path d="M212.2 39.5h11.4M223.6 26.8h-11.4v26.7h68.6v-21.6M278.3 31.9h6.3" fill="none" stroke="#008700" stroke-width=".25"/>
<g fill="#c00">
<circle cx="280.8" cy="31.9" r=".63"/>
<circle cx="268.1" cy="53.5" r=".63"/>
<circle cx="212.2" cy="39.5" r=".63"/>
</g>
<path d="M256.7 34.4h7.6M256.7 37h7.6" fill="none" stroke="#008700" stroke-width=".25"/>
<circle cx="264.3" cy="37" r=".51" fill="#999"/>
<path d="M24.3 16.6v16.5" fill="none" stroke="#008700" stroke-width=".25"/>
<circle cx="24.3" cy="16.6" r=".63" fill="#c00"/>
<g font-size="6.9">
<text x="226.2" y="141.9">MCU &amp; Test Button</text>
<text x="70" y="173.7">Terminals Blocks</text>
</g>
<text font-size="6.8" x="57.3" y="140.6">Digital Potentiometer</text>
<g font-size="4.6">
<text x="141.1" y="47.9">LED Input</text>
<text x="21.7" y="58.1">24V-5V DC-DC</text>
<text x="176.4" y="173.4">Heat_Vent_INPUT</text>
<text x="212.2" y="191.2">Heat_Vent_Test_Rig_Test</text>
</g>
<g font-size="3.5">
<text x="123.1" y="172.8">Schematic</text>
<text x="242.5" y="170.3">Create at</text>
<text x="262.9" y="170.3">2026-02-17</text>
<text x="242.5" y="175.4">Update at</text>
<text x="262.9" y="175.4">2026-02-17</text>
<text x="123.1" y="180.5">Board</text>
<text x="123.1" y="185.5">Drawn</text>
<text x="190" y="180.5">Board2</text>
<text x="123.1" y="190.6">Reviewed</text>
<text x="183.8" y="200.8">Version</text>
<text x="207.5" y="200.8">Size</text>
<text x="186.1" y="208.4">V1.0</text>
<text x="208.7" y="208.4">A4</text>
</g>
<g font-size="3.4">
<text x="262.9" y="179.3">Digital_Potentiometer_</text>
<text x="242.5" y="180.4">Page</text>
<text x="262.9" y="182.7">Control</text>
<text x="247.8" y="200.8">Page 1 Total 2</text>
<text x="249.3" y="208.4">EasyEDA.com</text>
</g>
<g font-size="2.3" fill="#000080">
<text x="14.6" y="17.4">24V</text>
<text x="131.1" y="13.6">0V_EX48</text>
<text x="157.8" y="13.6">0V_EX48</text>
<text x="180.7" y="13.6">0V_EX48</text>
<text x="57.8" y="56.8">24V</text>
<text x="266" y="60.6">24V</text>
<text x="34.9" y="77.1">24V</text>
<text x="109.8" y="75.9">24V</text>
<text x="74.3" y="97.5">24V</text>
<text x="144.1" y="96.2">24V</text>
<text x="225.4" y="100">24V</text>
<text x="184.8" y="105.1">24V</text>
<text x="29.8" y="131.7">24V</text>
<text x="65.4" y="130.5">24V</text>
<text x="104.8" y="130.5">24V</text>
<text x="140.3" y="129.2">24V</text>
<text x="178.4" y="126.7">24V</text>
<text x="52.7" y="167.3">24V</text>
<text x="38.4" y="171.1">0V_EX48</text>
<text x="19" y="181.3">0V</text>
<text x="18.4" y="201.6">24V</text>
<text x="65.4" y="201.6">24V</text>
</g>
<g font-size="2.2" fill="#a00000">
<text x="253.5" y="102.1">DP</text>
<text x="254.5" y="105.4">c</text>
<text x="258" y="103.9">d</text>
<text x="260.5" y="105.9">e</text>
<text x="253.4" y="110">b</text>
<text x="255.9" y="113.5">a</text>
<text x="256.7" y="109.2">g</text>
<text x="260.1" y="110.5">f</text>
</g>
<g font-size="1.8" fill="#000080">
<text x="25.5" y="14.9">F2</text>
<text x="39.5" y="17.4">U117</text>
<text x="58.1" y="15.9">+5V</text>
<text x="87.9" y="13.4">0V</text>
<text x="112" y="13.4">0V</text>
<text x="226.2" y="16.2">U116</text>
<text x="91.6" y="21.3">R62</text>
<text x="115.7" y="21.3">R61</text>
<text x="138.6" y="21.3">R73</text>
<text x="165.2" y="21.3">R74</text>
<text x="188.1" y="21.3">R75</text>
<text x="280.4" y="18.5">+5V</text>
<text x="63.6" y="27.6">C15</text>
<text x="25.5" y="36.5">C14</text>
<text x="94.1" y="37.8">U82</text>
<text x="118.2" y="37.8">U80</text>
<text x="141.1" y="37.8">U84</text>
<text x="167.8" y="37.8">U86</text>
<text x="190.6" y="37.8">U88</text>
<text x="24.4" y="52.8">0V</text>
<text x="95.4" y="50.5">U83</text>
<text x="119.5" y="50.5">U81</text>
<text x="142.4" y="50.5">U85</text>
<text x="169" y="50.5">U87</text>
<text x="191.9" y="50.5">U89</text>
<text x="67" y="69.3">+5V</text>
<text x="142" y="68">+5V</text>
<text x="28.9" y="75.6">+5V</text>
<text x="44.6" y="77.1">U1</text>
<text x="101.3" y="74.3">+5V</text>
<text x="119.5" y="75.9">U10</text>
<text x="77.6" y="83.5">C8</text>
<text x="147.4" y="82.2">C9</text>
<text x="222" y="78.2">+5V</text>
<text x="194.4" y="87.3">U7</text>
<text x="170.3" y="106.3">SW1</text>
<text x="112.8" y="123.9">+5V</text>
<text x="19.2" y="157.1">U90</text>
<text x="40.8" y="157.1">P3</text>
<text x="58.5" y="157.1">P4</text>
<text x="25.5" y="185.1">P1</text>
<text x="37" y="181.3">U11</text>
<text x="59.8" y="180">U13</text>
</g>
<g font-size="1.8">
<text x="38.3" y="22.8">1</text>
<text x="225" y="18.9">1</text>
<text x="225" y="21.5">2</text>
<text x="227.1" y="20.2">DIN</text>
<text x="227.1" y="22.8">DIG0</text>
<text x="248" y="22.8">SEGD</text>
<text x="248" y="20.2">DOUT</text>
<text x="254.3" y="21.5">23</text>
<text x="254.3" y="18.9">24</text>
<text x="38.3" y="27.8">3</text>
<text x="38.3" y="25.3">2</text>
<text x="40.4" y="29.1">CTRL</text>
<text x="40.4" y="26.6">VIN</text>
<text x="40.4" y="24">GND</text>
<text x="225" y="24">3</text>
<text x="225" y="26.6">4</text>
<text x="225" y="29.1">5</text>
<text x="227.1" y="25.3">DIG4</text>
<text x="227.1" y="27.8">GND</text>
<text x="246.7" y="25.3">SEGDP</text>
<text x="248.1" y="27.8">SEGE</text>
<text x="254.3" y="29.1">20</text>
<text x="254.3" y="26.6">21</text>
<text x="254.3" y="24">22</text>
<text x="38.3" y="35.5">6</text>
<text x="38.3" y="32.9">5</text>
<text x="40.4" y="34.2">NC</text>
<text x="88.7" y="32.6" transform="rotate(-90 88.7 32.6)">3</text>
<text x="91.2" y="32.6" transform="rotate(-90 91.2 32.6)">1</text>
<text x="112.8" y="32.6" transform="rotate(-90 112.8 32.6)">3</text>
<text x="115.4" y="32.6" transform="rotate(-90 115.4 32.6)">1</text>
<text x="135.7" y="32.6" transform="rotate(-90 135.7 32.6)">3</text>
<text x="138.2" y="32.6" transform="rotate(-90 138.2 32.6)">1</text>
<text x="162.4" y="32.6" transform="rotate(-90 162.4 32.6)">3</text>
<text x="164.9" y="32.6" transform="rotate(-90 164.9 32.6)">1</text>
<text x="185.2" y="32.6" transform="rotate(-90 185.2 32.6)">3</text>
<text x="187.8" y="32.6" transform="rotate(-90 187.8 32.6)">1</text>
<text x="225" y="31.6">6</text>
<text x="225" y="34.2">7</text>
<text x="227.1" y="30.4">DIG6</text>
<text x="227.1" y="32.9">DIG2</text>
<text x="227.1" y="35.5">DIG3</text>
<text x="248" y="30.4">SEGC</text>
<text x="249.1" y="35.5">ISET</text>
<text x="250.9" y="32.9">V+</text>
<text x="254.3" y="34.2">18</text>
<text x="254.3" y="31.6">19</text>
<text x="38.3" y="40.5">8</text>
<text x="38.3" y="38">7</text>
<text x="40.4" y="41.8">NC</text>
<text x="40.4" y="39.3">-Vo</text>
<text x="40.4" y="36.7">+Vo</text>
<text x="224" y="41.8">10</text>
<text x="225" y="36.7">8</text>
<text x="225" y="39.3">9</text>
<text x="227.1" y="38">DIG7</text>
<text x="227.1" y="40.5">GND</text>
<text x="247.8" y="38">SEGG</text>
<text x="248.1" y="40.5">SEGB</text>
<text x="254.3" y="41.8">15</text>
<text x="254.3" y="39.3">16</text>
<text x="254.3" y="36.7">17</text>
<text x="90" y="45.1" transform="rotate(-90 90 45.1)">2</text>
<text x="114.1" y="45.1" transform="rotate(-90 114.1 45.1)">2</text>
<text x="137" y="45.1" transform="rotate(-90 137 45.1)">2</text>
<text x="163.6" y="45.1" transform="rotate(-90 163.6 45.1)">2</text>
<text x="186.5" y="45.1" transform="rotate(-90 186.5 45.1)">2</text>
<text x="224" y="44.3">11</text>
<text x="224" y="46.9">12</text>
<text x="227.1" y="43.1">DIG5</text>
<text x="227.1" y="45.6">DIG1</text>
<text x="248.1" y="45.6">SEGA</text>
<text x="248.2" y="43.1">SEGF</text>
<text x="254.3" y="46.9">13</text>
<text x="254.3" y="44.3">14</text>
<text x="227.1" y="48.1">LOAD(CS#)</text>
<text x="249.6" y="48.2">CLK</text>
<text x="57.5" y="81.2">VCC</text>
<text x="62.5" y="79.9">9</text>
<text x="117.3" y="83.7">16</text>
<text x="132.4" y="79.9">VCC</text>
<text x="137.4" y="78.6">9</text>
<text x="42.4" y="85">16</text>
<text x="45.5" y="86.3">LO0-5</text>
<text x="57.9" y="88.8">I/O0</text>
<text x="62.5" y="87.5">6</text>
<text x="120.4" y="85">LO0-5</text>
<text x="132.9" y="87.5">I/O0</text>
<text x="137.4" y="88.8">7</text>
<text x="137.4" y="86.3">6</text>
<text x="42.4" y="92.6">20</text>
<text x="42.4" y="95.1">15</text>
<text x="45.5" y="93.9">HI0-2</text>
<text x="57.9" y="93.9">I/O2</text>
<text x="57.9" y="91.3">I/O1</text>
<text x="62.5" y="95.1">11</text>
<text x="62.5" y="92.6">8</text>
<text x="62.5" y="90.1">7</text>
<text x="117.3" y="91.3">20</text>
<text x="117.3" y="93.9">15</text>
<text x="120.4" y="92.6">HI0-2</text>
<text x="120.4" y="95.1">HI3-5</text>
<text x="132.9" y="95.1">I/O3</text>
<text x="132.9" y="92.6">I/O2</text>
<text x="132.9" y="90.1">I/O1</text>
<text x="137.4" y="93.9">11</text>
<text x="137.4" y="91.3">8</text>
<text x="193.3" y="90.1">1</text>
<text x="193.3" y="92.6">2</text>
<text x="193.3" y="95.1">3</text>
<text x="195.4" y="91.3">D1/TX</text>
<text x="195.4" y="93.9">D0/RX</text>
<text x="209.7" y="93.9">GND</text>
<text x="210.7" y="91.3">VIN</text>
<text x="214.9" y="95.1">28</text>
<text x="214.9" y="92.6">29</text>
<text x="214.9" y="90.1">30</text>
<text x="45.5" y="96.4">HI3-5</text>
<text x="57.9" y="96.4">I/O3</text>
<text x="118.4" y="101.5">5</text>
<text x="137.4" y="101.5">19</text>
<text x="193.3" y="97.7">4</text>
<text x="193.3" y="100.2">5</text>
<text x="195.4" y="96.4">RESET</text>
<text x="195.4" y="99">GND</text>
<text x="195.4" y="101.5">D2</text>
<text x="207.7" y="96.4">RESET</text>
<text x="210.5" y="99">+5V</text>
<text x="211.6" y="101.5">A7</text>
<text x="214.9" y="100.2">26</text>
<text x="214.9" y="97.7">27</text>
<text x="246.8" y="101.5">6</text>
<text x="268.1" y="101.5">5</text>
<text x="43.4" y="102.8">5</text>
<text x="43.4" y="105.3">4</text>
<text x="45.5" y="104">SCL</text>
<text x="45.5" y="106.6">SDA</text>
<text x="58.6" y="106.6">W1</text>
<text x="58.6" y="104">W0</text>
<text x="62.5" y="107.8">17</text>
<text x="62.5" y="105.3">18</text>
<text x="62.5" y="102.8">19</text>
<text x="118.4" y="104">4</text>
<text x="120.4" y="102.8">SCL</text>
<text x="120.4" y="105.3">SDA</text>
<text x="133.6" y="107.8">W2</text>
<text x="133.6" y="105.3">W1</text>
<text x="133.6" y="102.8">W0</text>
<text x="137.4" y="106.6">17</text>
<text x="137.4" y="104">18</text>
<text x="193.3" y="102.8">6</text>
<text x="193.3" y="105.3">7</text>
<text x="193.3" y="107.8">8</text>
<text x="195.4" y="104">D3</text>
<text x="195.4" y="106.6">D4</text>
<text x="211.6" y="106.6">A5</text>
<text x="211.6" y="104">A6</text>
<text x="214.9" y="107.8">23</text>
<text x="214.9" y="105.3">24</text>
<text x="214.9" y="102.8">25</text>
<text x="246.8" y="104">7</text>
<text x="246.8" y="106.6">8</text>
<text x="250.3" y="102.5">B</text>
<text x="250.3" y="105.1">A</text>
<text x="250.3" y="107.6">G2</text>
<text x="263" y="102.5">DP</text>
<text x="263.1" y="107.6">G1</text>
<text x="264.2" y="105.1">C</text>
<text x="268.1" y="106.6">3</text>
<text x="268.1" y="104">4</text>
<text x="43.4" y="112.9">1</text>
<text x="58.6" y="111.7">W3</text>
<text x="58.6" y="109.1">W2</text>
<text x="62.5" y="112.9">13</text>
<text x="62.5" y="110.4">14</text>
<text x="118.4" y="111.7">1</text>
<text x="120.4" y="112.9">A0</text>
<text x="133.6" y="112.9">W4</text>
<text x="133.6" y="110.4">W3</text>
<text x="137.4" y="111.7">13</text>
<text x="137.4" y="109.1">14</text>
<text x="168.5" y="113.7">4</text>
<text x="168.5" y="111.2">5</text>
<text x="168.5" y="108.6">6</text>
<text x="177.1" y="113.7">1</text>
<text x="177.1" y="111.2">2</text>
<text x="177.1" y="108.6">3</text>
<text x="192.3" y="112.9">10</text>
<text x="193.3" y="110.4">9</text>
<text x="195.4" y="109.1">D5</text>
<text x="195.4" y="111.7">D6</text>
<text x="211.6" y="111.7">A3</text>
<text x="211.6" y="109.1">A4</text>
<text x="214.9" y="112.9">21</text>
<text x="214.9" y="110.4">22</text>
<text x="245.7" y="111.7">10</text>
<text x="246.8" y="109.1">9</text>
<text x="250.3" y="110.1">F</text>
<text x="250.3" y="112.7">G</text>
<text x="264.2" y="110.1">D</text>
<text x="264.3" y="112.7">E</text>
<text x="268.1" y="111.7">1</text>
<text x="268.1" y="109.1">2</text>
<text x="43.4" y="115.5">2</text>
<text x="43.4" y="118">3</text>
<text x="45.5" y="114.2">A0</text>
<text x="45.5" y="116.7">A1</text>
<text x="45.5" y="119.3">A2</text>
<text x="58.6" y="116.7">W5</text>
<text x="58.6" y="114.2">W4</text>
<text x="62.5" y="115.5">12</text>
<text x="118.4" y="114.2">2</text>
<text x="118.4" y="116.7">3</text>
<text x="120.4" y="115.5">A1</text>
<text x="120.4" y="118">A2</text>
<text x="133.6" y="115.5">W5</text>
<text x="137.4" y="114.2">12</text>
<text x="192.3" y="115.5">11</text>
<text x="192.3" y="118">12</text>
<text x="195.4" y="114.2">D7</text>
<text x="195.4" y="116.7">D8</text>
<text x="195.4" y="119.3">D9</text>
<text x="211.6" y="119.3">A0</text>
<text x="211.6" y="116.7">A1</text>
<text x="211.6" y="114.2">A2</text>
<text x="214.9" y="118">19</text>
<text x="214.9" y="115.5">20</text>
<text x="57.3" y="124.4">GND</text>
<text x="62.5" y="123.1">10</text>
<text x="132.2" y="123.1">GND</text>
<text x="137.4" y="121.8">10</text>
<text x="192.3" y="120.5">13</text>
<text x="192.3" y="123.1">14</text>
<text x="192.3" y="125.6">15</text>
<text x="195.4" y="121.8">D10</text>
<text x="195.4" y="124.4">D11</text>
<text x="208.9" y="121.8">AREF</text>
<text x="210.5" y="124.4">3V3</text>
<text x="214.9" y="125.6">16</text>
<text x="214.9" y="123.1">17</text>
<text x="214.9" y="120.5">18</text>
<text x="195.4" y="126.9">D12</text>
<text x="210.4" y="126.9">D13</text>
<text x="22.3" y="161.2">4</text>
<text x="24.4" y="159.9">4</text>
<text x="44.8" y="160.4">2</text>
<text x="47.6" y="162">1</text>
<text x="47.6" y="159.4">2</text>
<text x="62.6" y="160.4">2</text>
<text x="65.4" y="162">1</text>
<text x="65.4" y="159.4">2</text>
<text x="22.3" y="166.3">2</text>
<text x="22.3" y="163.7">3</text>
<text x="24.4" y="167.5">1</text>
<text x="24.4" y="165">2</text>
<text x="24.4" y="162.5">3</text>
<text x="44.8" y="163">1</text>
<text x="62.6" y="163">1</text>
<text x="22.3" y="168.8">1</text>
<text x="40.1" y="185.3">6</text>
<text x="42.2" y="184">6</text>
<text x="62.9" y="184">4</text>
<text x="65" y="185.3">3</text>
<text x="65" y="182.8">4</text>
<text x="22.7" y="187.4">1</text>
<text x="22.7" y="189.9">2</text>
<text x="25.5" y="188.4">1</text>
<text x="25.5" y="190.9">2</text>
<text x="40.1" y="190.4">4</text>
<text x="40.1" y="187.9">5</text>
<text x="42.2" y="191.7">3</text>
<text x="42.2" y="189.1">4</text>
<text x="42.2" y="186.6">5</text>
<text x="62.9" y="191.7">1</text>
<text x="62.9" y="189.1">2</text>
<text x="62.9" y="186.6">3</text>
<text x="65" y="190.4">1</text>
<text x="65" y="187.9">2</text>
<text x="40.1" y="195.5">2</text>
<text x="40.1" y="192.9">3</text>
<text x="42.2" y="196.7">1</text>
<text x="42.2" y="194.2">2</text>
<text x="40.1" y="198">1</text>
</g>
<g font-size="1.8" fill="#00f">
<text x="91.6" y="23.8">1.1k</text>
<text x="115.7" y="23.8">1.1k</text>
<text x="138.6" y="23.8">2.2k</text>
<text x="165.2" y="23.8">2.2k</text>
<text x="188.1" y="23.8">2.2k</text>
<text x="216" y="18.7">MOSI</text>
<text x="216" y="21.3">DIG0</text>
<text x="259.2" y="23.8">DP</text>
<text x="259.2" y="21.3">D</text>
<text x="259.2" y="28.9">C</text>
<text x="259.2" y="26.3">E</text>
<text x="63.6" y="30.1">22uF</text>
<text x="278.3" y="30.1">10uF</text>
<text x="284.6" y="30.1">100nF</text>
<text x="259.2" y="41.6">F</text>
<text x="259.2" y="39">B</text>
<text x="259.2" y="36.5">G</text>
<text x="266.8" y="37.8">28k</text>
<text x="16.6" y="42.8">100uF</text>
<text x="216" y="46.7">CS</text>
<text x="259.2" y="46.7">CLK</text>
<text x="259.2" y="44.1">A</text>
<text x="226.2" y="51.7">MAX7219M/TR</text>
<text x="100.5" y="59.4">ELD_IN</text>
<text x="124.6" y="59.4">OHP_IN</text>
<text x="147.4" y="59.4">DC_FAN</text>
<text x="174.1" y="59.4">LS1</text>
<text x="197" y="59.4">LS2</text>
<text x="78.9" y="86">100nF</text>
<text x="148.7" y="84.8">100nF</text>
<text x="227.5" y="91.1">100nF</text>
<text x="22.5" y="101.7" transform="rotate(-90 22.5 101.7)">4.7k</text>
<text x="28.9" y="101.7" transform="rotate(-90 28.9 101.7)">4.7k</text>
<text x="88.6" y="100.5" transform="rotate(-90 88.6 100.5)">4.7k</text>
<text x="100" y="100.5" transform="rotate(-90 100 100.5)">4.7k</text>
<text x="142.4" y="101.3">ES-R</text>
<text x="67.4" y="102.5">SS-B</text>
<text x="67.4" y="105.1">ES-C</text>
<text x="67.4" y="107.6">ES-F</text>
<text x="142.4" y="106.3">ES-V</text>
<text x="142.4" y="103.8">SS-U</text>
<text x="219.8" y="107.6">I2C_SDA</text>
<text x="219.8" y="105.1">I2C_SCL</text>
<text x="240.2" y="105.8">A</text>
<text x="240.2" y="103.3">B</text>
<text x="277" y="103.3">DP</text>
<text x="278.2" y="105.8">C</text>
<text x="67.4" y="110.2">SS-J</text>
<text x="67.4" y="112.7">ES-K</text>
<text x="237.1" y="108.4">DIG0</text>
<text x="240" y="113.5">G</text>
<text x="240.3" y="110.9">F</text>
<text x="275.2" y="108.4">DIG0</text>
<text x="278.2" y="110.9">D</text>
<text x="278.3" y="113.5">E</text>
<text x="67.4" y="115.2">ES-N</text>
<text x="249" y="116.5">FJ5161AH</text>
<text x="18.7" y="122" transform="rotate(-90 18.7 122)">I2C_SCL</text>
<text x="25.1" y="122" transform="rotate(-90 25.1 122)">I2C_SDA</text>
<text x="89.8" y="120.8" transform="rotate(-90 89.8 120.8)">I2C_SCL</text>
<text x="94.9" y="120.8" transform="rotate(-90 94.9 120.8)">I2C_SDA</text>
<text x="184.3" y="122.9">MOSI</text>
<text x="184.3" y="125.4">CS</text>
<text x="219.8" y="125.4">CLK</text>
<text x="44.6" y="127.9">DS3930E+</text>
<text x="119.5" y="126.7">DS3930E+</text>
<text x="194.4" y="130.5">ARDUINO_NANO</text>
<text x="29.3" y="159.7">LS1</text>
<text x="71.2" y="159.7">ELD_IN</text>
<text x="29.3" y="162.2">LS2</text>
<text x="29.3" y="164.8">DC_FAN</text>
<text x="71.2" y="162.2">OHP_IN</text>
<text x="47.1" y="183.8">SS-B</text>
<text x="70" y="182.5">ES-R</text>
<text x="70" y="185.1">SS-U</text>
<text x="47.1" y="186.4">ES-C</text>
<text x="47.1" y="188.9">ES-F</text>
<text x="47.1" y="191.4">SS-J</text>
<text x="70" y="187.6">ES-V</text>
<text x="47.1" y="194">ES-K</text>
<text x="47.1" y="196.5">ES-N</text>
</g>
<g font-size="1.6" fill="#000080">
<text x="227.5" y="86">C11</text>
<text x="21.7" y="93.6">R2</text>
<text x="26.8" y="93.6">R1</text>
<text x="91.6" y="91.1">R3</text>
<text x="99.2" y="91.1">R4</text>
<text x="249" y="98.7">LED2</text>
</g>
</svg>
